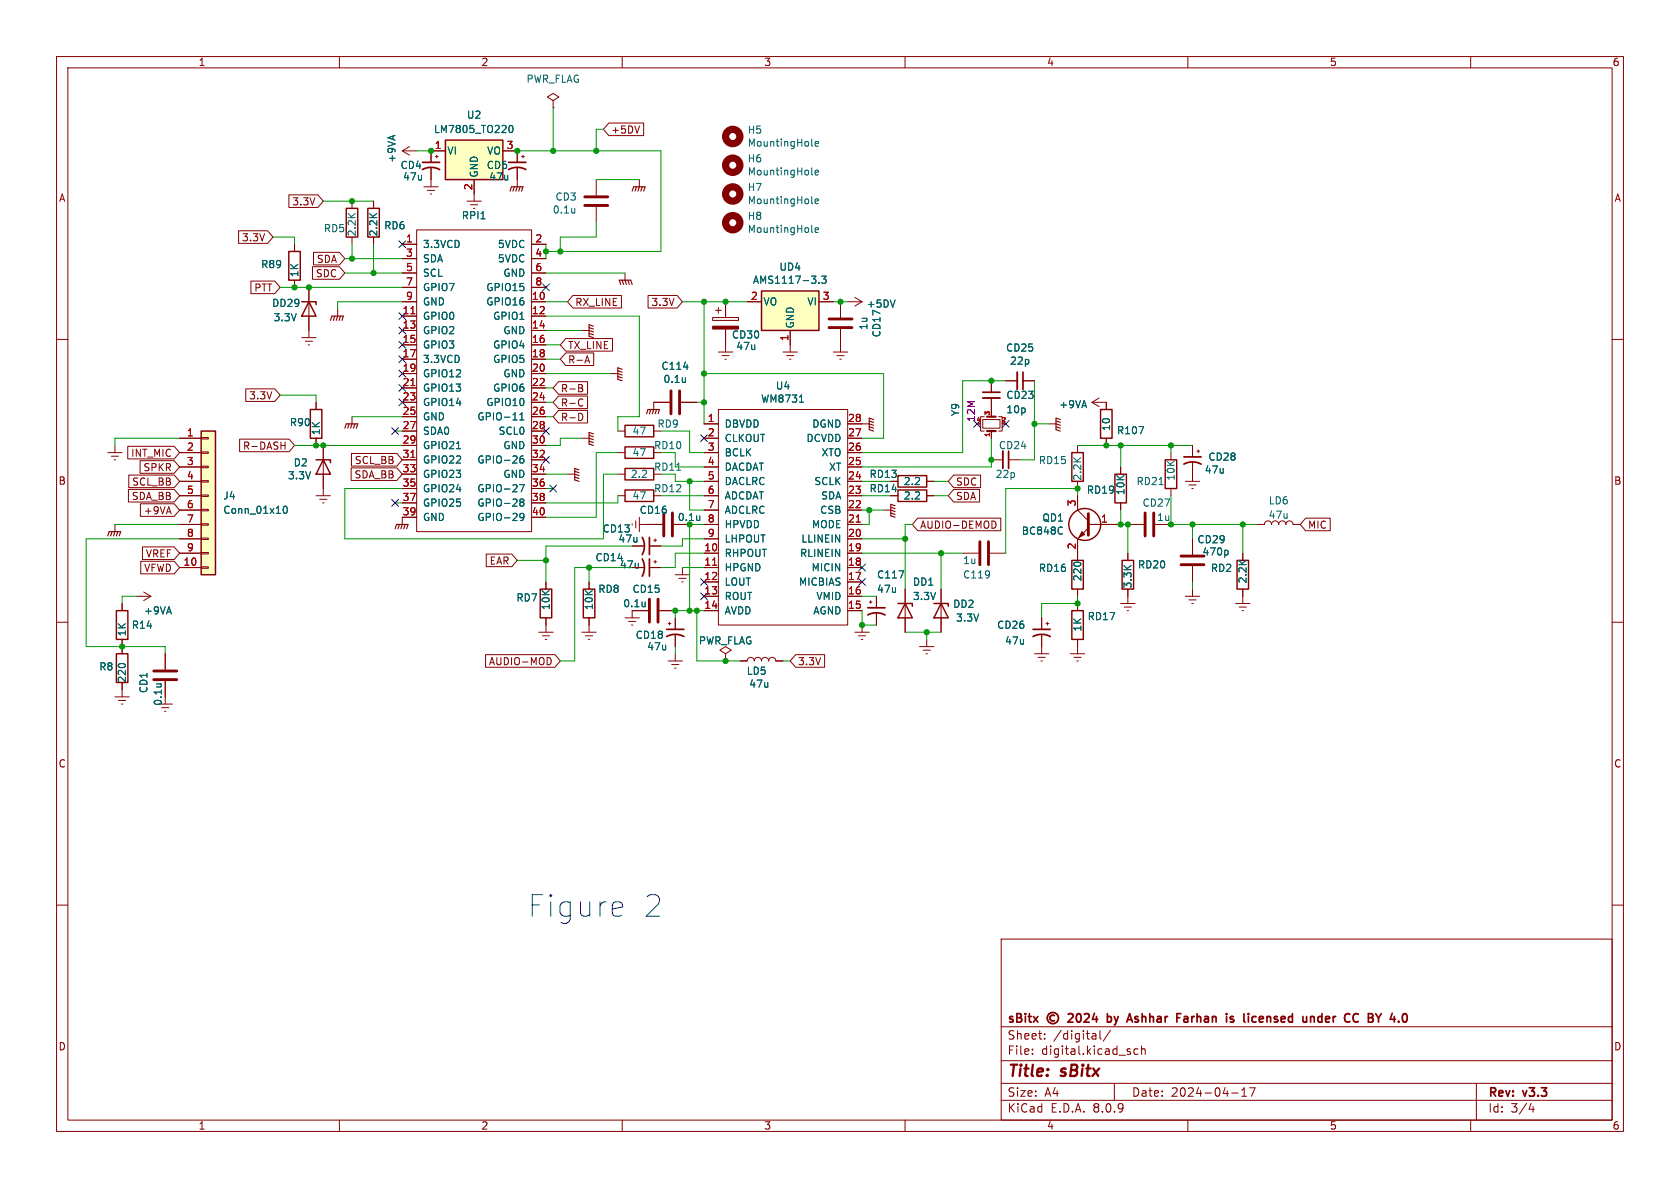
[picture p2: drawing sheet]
<svg xmlns="http://www.w3.org/2000/svg" width="297mm" height="210mm" viewBox="0 0 297 210" stroke-linecap="round" stroke-linejoin="round" font-family="sans-serif">
<g fill="none" stroke="#840000" stroke-width=".18">
<path d="M10 10h277v190h-277zM12 12h273v186h-273zM60 10v2M110 10v2M160 10v2M210 10v2M260 10v2M10 60h2M285 60h2M199.4 97.8v1.3M10 110h2M199.4 104.1v1.3"/>
<path d="M285 110h2M10 160h2M177 166h108v32h-108zM285 160h2M60 198v2M110 198v2M160 198v2M177 194.5h108M177 191.5h108M177 187.5h108M177 181.5h108M182.5 186.3v.1"/>
<path d="M182.5 185.5v.1M184.7 183.6v.1M184.7 182.8v.1M193.5 182.7l.2 .2v.8M193.7 183.6l-.1 .1M193.7 183.1h-.1M194.5 182.2v1.3l.2 .2M196.3 182.1l-1.3 2M197 191.5v3M201.2 185.5l-.5-.1-.2 .3v.4l.1 .2h.6M201.8 185.5l.2-.1 .4 .1 .1 .9M201.8 184.9v1.5"/>
<path d="M210 198v2M217.7 193.2h1.2M219.5 193.8h.9M219.5 192.7l.5-.4v1.5M220.9 192.3h1l-.7 1.5M260 198v2M261 191.5v6.5M270.7 195l-.4 1.1h.9M271 195.6v1"/>
</g>
<g fill="none" stroke="#840000" stroke-width=".3">
<path d="M186.4 179.5a.52 .52 0 0 0-.8 .5 .52 .52 0 0 0 .8 .4M188.8 179.3l.6-.1 .2 .1 .1 .3-.9 1.1h.9M190.4 179.3l.2-.1a.81 .81 0 0 1 .6 .6 .81 .81 0 0 1-.3 .8l-.1 .1a.81 .81 0 0 1-.4-1.4zM191.7 179.3l.6-.1 .2 .1 .1 .3-1 1.1h1M193.5 179.1l-.4 1.1h1M193.8 179.7v1M195.8 179.2v1.5M195.8 179.8l.4-.1 .2 .1M199.7 179.2l.5 1.5M209.3 179.8l.5-.1 .2 .2M223.1 179.7h-.3l-.2 .2 .1 .7 .4 .1M233.7 179.8l-.4-.1-.3 .3v.4l.1 .2h.6"/>
<path d="M233.7 179.2v1.5M241.9 179.9h.5M242.4 179.2h-.5v1.5h.6M246.5 179.7v1M196.4 180.5l-.2 .2-.4-.1M210 180l-.5 .1a.29 .29 0 0 0-.2 .3 .29 .29 0 0 0 .2 .3l.5-.1M218.1 180.3v.3M223.3 180l-.7 .2M245.8 180.2h.9"/>
<circle cx="186.1" cy="180" r="1"/>
</g>
<path d="M198.4 99.1h2v5h-2z" fill="none" stroke="#840000" stroke-width=".25"/>
<path d="M35.6 76.2h2.5v25.4h-2.5z" fill="#ffffc2"/>
<g fill="none" stroke="#840000" stroke-width=".18">
<path d="M97.8 17.8l1-.7-1-.6-1 .6 1 .7v1.3M97.8 19.1h.1M62.2 35.6v1.2M66 35.6v1.2M71.1 26.7l1.3 .7M71.1 26.7h2.6M72.4 25.9l-1.3 .8M74.9 33h2.6M75.6 33.7h1.2M76.1 34.3h.2M76.2 26.7v2M76.2 29.7v3.3"/>
<path d="M77 27.7h.5M77.2 27.4v.5M105.4 31.8v2.7M105.4 36.6v2.8M113 31.8v1.2M52.1 43.2v1.3M52.1 49.5v1.3M53.3 59.7h2.6M54.6 50.8v8.9M59.7 54.6v1.3M62.2 41.9v1.3M66 41.9v1.3"/>
<path d="M20.3 78.7v1.3M31.7 77.5h3.9M35.6 79.9h1.2v.2h-1.2zM35.6 77.3h1.2v.3h-1.2zM54 60.3h1.2M54.5 61h.2M138.4 62.2h2.6M139.1 62.9h1.2M139.6 63.5h.2M139.7 61v1.2M173.7 74.2h3.1v1.5h-3.1zM174 73.7h-.6v2.5h.6"/>
<path d="M175.3 72.4v1.3M175.3 76.2v1.3M176.5 73.7h.7v2.5h-.7M185.4 74.9h1.3M190.5 78.7v1.3M193 71.1h2.6v1.3M193 71.1l1.3 .8M194.3 70.4l-1.3 .7M195.6 77.5v1.2M210.8 78.7v2.1M211.6 79.8h.5M211.8 79.5v.5"/>
<path d="M19 80h2.6M19.7 80.6h1.3M20.2 81.3h.2M20.3 92.7v1.3M31.7 80h3.9M31.7 82.6h3.9M31.7 85.1h3.9M31.7 87.6h3.9M31.7 90.2h3.9M31.7 92.7h3.9M31.7 95.3h3.9M31.7 97.8h3.9"/>
<path d="M35.6 97.7h1.2v.2h-1.2zM35.6 95.1h1.2v.3h-1.2zM35.6 92.6h1.2v.2h-1.2zM35.6 90h1.2v.3h-1.2zM35.6 87.5h1.2v.3h-1.2zM35.6 85h1.2v.2h-1.2zM35.6 82.4h1.2v.3h-1.2zM111.8 96.5h2M111.8 92.6v.2M112.4 92.1v1.2M113 92.7h4.1M113 91.4v2.6"/>
<path d="M114.8 96.5h2M115.6 99.3h.5M115.6 95.5h.5M115.8 95.3v.5M115.8 99.1v.5M119.1 92.7h2.8M156.2 90.2h1.3M157.5 85.1h1.2M157.5 87.6h1.2M163.8 85.1h1.3M163.8 87.6h1.3M175.3 81.3h2"/>
<path d="M178.3 81.3h2M190.5 85.1v1.3M190.5 97.8v1.3M199.4 92.7h2.8M204.2 92.7h2.8M207 80v1.3M207 86.4v1.2M209.5 85.1h2.6M210.2 85.7h1.3M210.7 86.4h.2M210.8 81.8v3.3M210.8 95.3v2.7"/>
<path d="M219.7 97.8v1.3M21.6 106.7v1.3M21.6 113v2.6M24.1 105.4h2.6M25.4 104.6l1.3 .8M26.7 105.4l-1.3 .8M29.2 115.6v2.8M31.7 100.3h3.9M35.6 100.2h1.2v.3h-1.2zM102.9 111.8h2.5M103.5 112.4h1.3M104 113h.3"/>
<path d="M104.1 102.9v1.2M104.1 109.2v2.6M110.5 109.2h2.5M111.1 109.9h1.3M111.6 110.5h.3M111.8 100.3h2M114.6 108h-2.8v1.2M114.8 100.3h2M116.6 108h2.8M118.1 110.2h.5M118.4 110v.5M119.4 101.6h2.5"/>
<path d="M119.4 109.2v2.1M119.4 112.3v2M120 102.2h1.3M120.5 102.9h.3M120.6 100.3v1.3M128.3 115.6l1-.7-1-.6-1 .6 1 .7v1.2M128.3 116.8h.1M130.8 116.8h1.3a.64 .64 0 0 1 .6-.6 .64 .64 0 0 1 .6 .6 .64 .64 0 0 1 .7-.6 .64 .64 0 0 1 .6 .6 .64 .64 0 0 1 .7-.6 .64 .64 0 0 1 .6 .6 .64 .64 0 0 1 .6-.6 .64 .64 0 0 1 .7 .6h1.2M182.9 115.6h2.5M183.5 116.2h1.3M184 116.8h.3M184.1 109.2v2.1"/>
<path d="M184.1 112.3v3.3M184.9 110.2h.5M185.2 110v.5M189.2 115.6h2.6M189.9 116.2h1.2M190.4 116.8h.2M190.5 104.1v1.3M190.5 106.7v1.3M190.5 113v2.6M198.1 106.7h2.6M198.8 107.3h1.2M199.3 108h.2"/>
<path d="M199.4 105.4v1.3M209.5 105.4h2.6M210.2 106h1.3M210.7 106.7h.2M210.8 100.1v2.8M210.8 104.1v1.3M218.4 106.7h2.6M219.1 107.3h1.2M219.6 108h.2M219.7 104.1v2.6M20.3 123.2h2.6M21 123.8h1.2"/>
<path d="M21.5 124.5h.2M21.6 120.7v2.5M27.9 124.5h2.6M28.6 125.1h1.2M29.1 125.7h.2M29.2 120.4v2.8"/>
</g>
<g fill="none" stroke="#840000" stroke-width=".25">
<path d="M61.2 36.8h2v5.1h-2zM65 36.8h2.1v5.1h-2.1zM51.1 44.5h2v5h-2zM53.3 53.3h2.6v.5M54.6 53.3l1.3 2.6h-2.6zM35.6 76.2h2.5v25.4h-2.5zM194.6 72.4h2v5.1h-2zM158.7 86.6h5.1v2h-5.1zM158.7 84.1h5.1v2h-5.1zM189.5 99.1h2v5h-2zM189.5 80h2v5.1h-2zM206 81.3h2v5.1h-2z"/>
<path d="M218.7 99.1h2v5h-2zM20.6 115.6h2v5.1h-2zM20.6 108h2v5h-2zM103.1 104.1h2.1v5.1h-2.1zM189.5 108h2v5h-2z"/>
</g>
<path d="M101.6 36.8v.9M101.6 37.5l-.1 .1M201.3 75.4h.9l-.6 1.3M50.2 89.6l.2-.1a.68 .68 0 0 1 .4 .6 .68 .68 0 0 1-.4 .6l-.2-.1-.1-.3zM123.7 91.2v.8M123.7 91.9l-.1 .1M204.9 85.7h.7M216.9 97.3l.2 .2v.4l-.2 .2M114.1 106.4v.9M114.1 107.1l-.1 .1M27.7 120.9h.8M28.4 120.9l.1 .1" fill="none" stroke="#006464" stroke-width=".18"/>
<g fill="none" stroke="#840000" stroke-width=".2">
<path d="M111.8 33.8l.2-.8h2l-.2 .8M112.5 33l-.2 .8M113 33l-.2 .8M113.5 33l-.2 .8M58.4 56.6l.3-.7h2l-.2 .7M59.2 55.9l-.3 .7M59.7 55.9l-.3 .7M60.2 55.9l-.3 .7M186.7 75.4l.8 .3M186.7 74.9l.8 .3M186.7 74.4l.8 .3M187.5 74.2l-.8-.3v2l.8 .3"/>
<path d="M19 94.7l.3-.7h2l-.2 .7M19.8 94l-.2 .7M20.3 94l-.2 .7M20.8 94l-.2 .7M157.5 90.7l.7 .2M157.5 90.2l.7 .2M157.5 89.7l.7 .2M158.2 89.4l-.7-.2v2l.7 .2"/>
</g>
<path d="M103.4 34.8h4M103.4 36.3h4M117.3 90.7v4M118.9 90.7v4M202.4 90.7v4M204 90.7v4M208.8 99.8h4.1M208.8 98.3h4.1M27.2 118.6h4M114.8 105.9v4.1M116.3 105.9v4.1M27.2 120.1h4" fill="none" stroke="#840000" stroke-width=".51"/>
<g fill="none" stroke="#840000" stroke-width=".3">
<path d="M74.7 30a3.2 3.2 0 0 1 3 0M74.7 28.7h3M178.3 79.8v3M113.5 98.8a3.2 3.2 0 0 1 0 3.1M113.5 95a3.2 3.2 0 0 1 0 3M114.8 95v3M114.8 98.8v3.1M209.3 82a3.2 3.2 0 0 1 3 0M209.3 80.8h3M117.9 112.5a3.2 3.2 0 0 1 3 0M117.9 111.3h3M182.6 112.5a3.2 3.2 0 0 1 3.1 0"/>
<path d="M182.6 111.3h3.1"/>
</g>
<path d="M177.3 79.8v3" fill="none" stroke="#840000" stroke-width=".33"/>
<path d="M174.5 76.2h1.5M174.5 73.7h1.5" fill="none" stroke="#840000" stroke-width=".38"/>
<path d="M78.7 24.8h10.2v7h-10.2z" fill="#ffffc2"/>
<g fill="none" stroke="#840000" stroke-width=".25">
<path d="M78.7 24.8h10.2v7h-10.2zM197.1 83.8h2v5.1h-2zM95.5 104.1h2v5.1h-2zM158.7 106.7h2.6v.5M160 106.7l1.3 2.5h-2.6zM165.1 106.7h2.5v.5M166.4 106.7l1.2 2.5h-2.5z"/>
<circle cx="191.8" cy="92.7" r="2.82"/>
</g>
<g fill="none" stroke="#840000" stroke-width=".18">
<path d="M76.2 26.7h2.5M82.5 35.6h2.6M83.2 36.2h1.3M83.7 36.8h.2M83.8 31.8v3.8M88.9 26.7h2.5v2M91.4 29.7v3.3M92.2 27.7h.5M92.5 27.4v.5M71.1 43.2h2.6M71.1 53.3h2.6M71.1 55.9h2.6"/>
<path d="M71.1 58.4h2.6M71.1 45.7h2.6M71.1 48.3h2.6M71.1 50.8h2.6M73.7 40.6h20.3v53.4h-20.3zM94 43.2h2.5M94 53.3h2.5M94 55.9h2.5M94 58.4h2.5M94 45.7h2.5M94 48.3h2.5M94 50.8h2.5"/>
<path d="M149.9 53.3h2.5M151.1 52.6l1.3 .7M152.4 53.3l-1.3 .8M71.1 61h2.6M71.1 63.5h2.6M71.1 66h2.6M71.1 68.6h2.6M71.1 71.1h2.6M71.1 73.7h2.6M71.1 76.2h2.6M71.1 78.7h2.6M94 61h2.5"/>
<path d="M94 63.5h2.5M94 66h2.5M94 68.6h2.5M94 71.1h2.5M94 73.7h2.5M94 76.2h2.5M94 78.7h2.5M124.5 74.9h2.5M124.5 77.5h2.5M127 72.4h22.9v38.1h-22.9zM149.9 74.9h2.5M149.9 77.5h2.5"/>
<path d="M175.3 67.3v2M175.3 70.4v2M177.8 67.3h2M180.8 67.3h2.1M71.1 81.3h2.6M71.1 83.8h2.6M71.1 86.4h2.6M71.1 88.9h2.6M73.7 91.4h-2.6v1.3M94 81.3h2.5M94 83.8h2.5M94 86.4h2.5"/>
<path d="M94 88.9h2.5M94 91.4h2.5M124.5 92.7h2.5M124.5 97.8h2.5M124.5 95.3h2.5M124.5 90.2h2.5M124.5 87.6h2.5M124.5 85.1h2.5M124.5 82.6h2.5M124.5 80h2.5M149.9 92.7h2.5M149.9 97.8h2.5"/>
<path d="M149.9 95.3h2.5M149.9 90.2h2.5M149.9 87.6h2.5M149.9 85.1h2.5M149.9 82.6h2.5M149.9 80h2.5M170.2 97.8h2.8M175 97.8h2.8M190.5 87.6v2.6l1.9 1.9M192.4 93.3l-1.9 2v2.5M192.4 92.7h5.7M198.1 82.6v1.2"/>
<path d="M198.1 88.9v1.3M222.2 92.7h1.3a.64 .64 0 0 1 .7-.6 .64 .64 0 0 1 .6 .6 .64 .64 0 0 1 .6-.6 .64 .64 0 0 1 .7 .6 .64 .64 0 0 1 .6-.6 .64 .64 0 0 1 .6 .6 .64 .64 0 0 1 .7-.6 .64 .64 0 0 1 .6 .6h1.3M95.2 111.8h2.6M95.9 112.4h1.3M96.4 113h.2M96.5 102.9v1.2M96.5 109.2v2.6M118.1 116.8h2.5M118.7 117.5h1.3M119.3 118.1h.2M119.4 115.6v1.2M124.5 100.3h2.5"/>
<path d="M124.5 102.9h2.5M124.5 105.4h2.5M124.5 108h2.5M149.9 100.3h2.5M149.9 102.9h2.5M149.9 105.4h2.5M149.9 108h2.5M151.1 111.8h2.6M151.8 112.4h1.2M152.3 113h.2M152.4 110.5v1.3M153.7 106.4h.5"/>
<path d="M153.9 106.2v.5M154.9 105.4v2M154.9 108.5v2M160 104.1v7.7M162.6 114.3h2.5M163.2 114.9h1.3M163.7 115.6h.3M163.8 113v1.3M166.4 104.1v7.7"/>
</g>
<g fill="none" stroke="#006464" stroke-width=".18">
<path d="M85 38.7h.8M90.1 22.2h.2a.68 .68 0 0 1 .4 .6 .68 .68 0 0 1-.4 .6 .84 .84 0 0 1-.2-1.2zM143.5 30.8l.2 .1M144.1 30.5l.6-.1-.1-.3h-.3l-.2 .2 .1 .6h.4M158.2 53l-.4 1.3M80.7 79.3h.7M91.9 74.2h.7M91.9 73.3l.4-.3v1.2M141.3 71.1h.8M91.8 85.7h.9l-.6 1.2M92.1 88.8l-.2-.3 .2-.3h.3l.2 .3-.2 .3M92.1 88.8l-.2 .2 .1 .4 .1 .1 .4-.1 .1-.2v-.2l-.2-.2"/>
<path d="M92.1 88.8h.3M92.5 80.6l-.4 .1a.86 .86 0 0 0 0 1.2l.5-.2v-.4l-.2-.2h-.4l-.1 .2M92.6 91.3l-.2 .2h-.4l-.1-.2 .1-.5 .4-.1 .2 .2a.84 .84 0 0 1-.3 1.1h-.3M187.6 93.2l.2 .1M187.8 94.3l-.2 .1M158.9 100.9h.9l-.6 1.3"/>
</g>
<path d="M89.9 30a3.2 3.2 0 0 1 3.1 0M89.9 28.7h3.1M173.7 69.3h3.1M180.8 65.8v3M153.4 108.7a3.2 3.2 0 0 1 3.1 0M153.4 107.4h3.1" fill="none" stroke="#840000" stroke-width=".3"/>
<path d="M90.2 33.8l.2-.8h2.1l-.3 .8M90.9 33l-.2 .8M91.4 33l-.2 .8M91.9 33l-.2 .8M69.8 93.5l.3-.8h2l-.2 .8M70.6 92.7l-.2 .8M71.1 92.7l-.2 .8M71.6 92.7l-.2 .8" fill="none" stroke="#840000" stroke-width=".2"/>
<path d="M173.2 95.8v4M174.8 95.8v4M192.4 90.8v3.8" fill="none" stroke="#840000" stroke-width=".51"/>
<path d="M191.3 94l.5 .5-1 .5z" fill="#840000" stroke="#840000" stroke-width=".18"/>
<path d="M173.7 70.4h3.1M179.8 65.8v3" fill="none" stroke="#840000" stroke-width=".33"/>
<circle cx="129.5" cy="29.2" r="1.27" fill="none" stroke="#840000" stroke-width="1.3"/>
<path d="M72.6 55.5h.8M72.6 68.2h.8M72.6 80.9h.8M126 99.9h.7M151.4 92.3h.7" fill="none" stroke="#a90000" stroke-width=".18"/>
<path d="M134.6 51.4h10.2v7h-10.2z" fill="#ffffc2"/>
<path d="M134.6 51.4h10.2v7h-10.2zM54.9 72.4h2v5.1h-2zM110.5 75.2h5.1v2h-5.1zM110.5 79h5.1v2h-5.1zM55.9 81.3h2.5v.5M57.1 81.3l1.3 2.5h-2.5zM110.5 82.8h5.1v2h-5.1zM110.5 86.6h5.1v2h-5.1z" fill="none" stroke="#840000" stroke-width=".25"/>
<g fill="none" stroke="#840000" stroke-width=".18">
<path d="M51.1 34.4h5.1l.9 1.2-.9 1.1h-5.1zM66 35.6v1.2M76.2 29.7v2.1M78.7 26.7h-2.5v2M83.8 31.8v2.5M88.9 26.7h2.5v2M91.4 29.7v2.1M107.6 21.7h6.2v2.3h-6.2l-.9-1.1zM113.1 22.3l-.5 1.2M42.2 40.8h5.1l1 1.1-1 1.1h-5.1zM44.4 49.7h4.2l.9 1.1-.9 1.1h-4.2zM52.1 43.2v1.3"/>
<path d="M52.1 49.5v1.3M54.6 50.8v2.5M54.6 55.9v2.5M55.2 47.1h4.8l1 1.2-1 1.1h-4.8zM55.4 44.6h4.6l1 1.1-1 1.1h-4.6zM66 41.9v1.3M71.1 53.3h2.6M71.1 58.4h2.6M71.1 43.2h2.6M71.1 55.9h2.6M71.1 45.7h2.6M71.1 48.3h2.6"/>
<path d="M71.1 50.8h2.6M94 53.3h2.5M94 58.4h2.5M94 43.2h2.5M94 55.9h2.5M94 45.7h2.5M94 48.3h2.5M94 50.8h2.5M100 59.8h8.3v2.3h-8.3l-.9-1.1zM101.3 52.2h8.6v2.3h-8.6l-1-1.2zM102.9 58.4h1.2M110.5 48.3v1.2"/>
<path d="M114.6 52.2h5.1l.9 1.1-.9 1.2h-5.1zM126 56.1h4.6v.5h-4.6zM126.5 54.9h1M127 54.4v1M128.3 53.3v2.8M128.3 58.2v4M132.1 53.3h2.5M139.7 58.4v2.6M144.8 53.3h2.5M148.6 53.3v2.8M148.6 58.2v4M22.6 78.9h8.2l.9 1.1-.9 1.1h-8.2z"/>
<path d="M31.7 77.5h3.9M42.4 77.6h8.7l1 1.1-1 1.2h-8.7zM43.4 68.7h5.2l.9 1.2-.9 1.1h-5.2zM49.7 78.7h.7M50.4 78.1v1.3M55.9 71.1v1.3M55.9 77.5v1.2M57.1 78.7v8.9M62.2 73.7v1.2M71.1 66h2.6M71.1 71.1h2.6M71.1 76.2h2.6"/>
<path d="M71.1 63.5h2.6M71.1 68.6h2.6M71.1 78.7h2.6M71.1 61h2.6M71.1 73.7h2.6M94 66h2.5M94 71.1h2.5M94 76.2h2.5M94 63.5h2.5M94 68.6h2.5M94 78.7h2.5M94 61h2.5"/>
<path d="M94 73.7h2.5M98.7 67.5h5.2v2.2h-5.2l-.9-1.1zM98.7 72.5h5.2v2.3h-5.2l-.9-1.1zM98.7 70h5.2v2.2h-5.2l-.9-1.1zM100 62.4h5v2.2h-5l-.9-1.1zM102.3 68l.6 .1 .1 .2-.3 .3M102.3 68.6h.4M102.6 73.1a.68 .68 0 0 1 .4 .6 .68 .68 0 0 1-.4 .6M102.7 70.5l.3 .1M102.7 68.6l.3 .2v.3l-.7 .2M102.9 77.5h1.2M103 71.7l-.3 .1"/>
<path d="M103.5 63.8h.6M103.8 62.9l.4 1.3M107.9 66h1.3M109.2 76.2h1.3M115.6 76.2h1.2M118.4 71.1h-2.8v1.3M120.4 71.1h2.8M124.5 77.5h2.5M124.5 74.9h2.5M127 62.2h2.5M127.6 62.9h1.3M128.1 63.5h.3"/>
<path d="M147.3 62.2h2.6M148 62.9h1.2M148.5 63.5h.2M149.9 77.5h2.5M149.9 74.9h3.8M175.3 67.3v2M175.3 70.4v3.3M175.3 76.2v1.3M177.8 67.3h2M180.8 67.3h2.1M195.6 71.1v1.3M195.6 77.5v1.2"/>
<path d="M210.8 78.7v2.1M22.7 86.5h8.1l.9 1.1-.9 1.1h-8.1zM22.8 84h8l.9 1.1-.9 1.1h-8zM24.8 81.4h6l.9 1.2-.9 1.1h-6zM24.8 89.1h6l.9 1.1-.9 1.1h-6zM24.9 99.2h5.9l.9 1.1-.9 1.1h-5.9zM25.2 96.7h5.6l.9 1.1-.9 1.1h-5.6zM31.7 80h3.9M31.7 87.6h3.9M31.7 82.6h3.9M31.7 85.1h3.9M31.7 90.2h3.9"/>
<path d="M31.7 92.7h3.9M31.7 95.3h3.9M31.7 97.8h3.9M55.9 87.6h2.5M56.5 88.3h1.3M57 88.9h.3M62.1 82.7h8.1l.9 1.1-.9 1.1h-8.1zM62.1 80.2h8.1l.9 1.1-.9 1.1h-8.1zM71.1 83.8h2.6M71.1 88.9h2.6M71.1 81.3h2.6M71.1 86.4h2.6"/>
<path d="M71.1 91.4h2.6M86 97.9h4.5l.9 1.2-.9 1.1h-4.5zM94 83.8h2.5M94 88.9h2.5M94 81.3h2.5M94 86.4h2.5M94 91.4h2.5M100.3 83.8h1.3M109.2 83.8h1.3M109.2 80h1.3M109.2 87.6h1.3M111.8 96.5h2"/>
<path d="M114.3 92.7h2.8M114.8 96.5h2M119.1 92.7h2.8M124.5 80h2.5M124.5 87.6h2.5M124.5 82.6h2.5M124.5 85.1h2.5M124.5 90.2h2.5M124.5 92.7h2.5M124.5 95.3h2.5M124.5 97.8h2.5M149.9 80h2.5"/>
<path d="M149.9 87.6h2.5M149.9 82.6h2.5M149.9 85.1h2.5M149.9 90.2h2.5M149.9 92.7h2.5M149.9 95.3h2.5M149.9 97.8h2.5M157.5 87.6h1.2M157.5 85.1h1.2M162.2 91.6h14.7v2.2h-14.7l-.9-1.1zM163.8 87.6h1.3M163.8 85.1h1.3"/>
<path d="M168.6 86.5h4.6v2.2h-4.6l-1-1.1zM168.6 84h4.8v2.2h-4.8l-1-1.1zM175.8 92.2l.3 .5-.3 .6M190.5 87.6v2.6M190.5 95.3v3.8M192.4 92.7h5.7M198.1 82.6v1.2M198.1 88.9v1.3M199.4 97.8v1.3M210.8 81.8v2M210.8 95.3v2.7M219.7 97.8v1.3"/>
<path d="M230.8 91.6h4.4v2.2h-4.4l-.9-1.1zM21.6 106.7v1.3M21.6 113v2.6M29.2 115.6v2.8M31.7 100.3h3.9M85.8 115.7h12.3l1 1.1-1 1.2h-12.3zM96.5 102.9v1.2M96.5 109.2v1.3M97 116.2a.68 .68 0 0 1 .5 .7 .68 .68 0 0 1-.5 .6M104.1 102.9v1.2M104.1 109.2v1.3M111.8 100.3h2"/>
<path d="M111.8 108h2.8M114.8 100.3h2M116.6 108h2.8M119.4 109.2v2.1M119.4 112.3v2M124.5 100.3h2.5M124.5 108h2.5M124.5 102.9h2.5M124.5 105.4h2.5M128.3 116.8h.1M130.8 116.8h1.3M137.2 116.8h1.2"/>
<path d="M140.7 115.7h5.1v2.3h-5.1l-1-1.2zM149.9 100.3h2.5M149.9 108h2.5M149.9 102.9h2.5M149.9 105.4h2.5M154.9 105.4v2M154.9 108.5v2M160 104.1v2.6M160 109.2v2.6M166.4 104.1v2.6M166.4 109.2v2.6M184.1 109.2v2.1"/>
<path d="M184.1 112.3v2M190.5 104.1v1.3M190.5 106.7v1.3M190.5 113v1.3M199.4 104.1v1.3M210.8 100.1v2.8M219.7 104.1v1.3M21.6 120.7v1.2M29.2 120.4v2.8"/>
</g>
<g fill="none" stroke="#006464" stroke-width=".18">
<path d="M85 38.7h.8M90.1 22.2h.2a.68 .68 0 0 1 .4 .6 .68 .68 0 0 1-.4 .6 .84 .84 0 0 1-.2-1.2zM143.5 25.7l.2 .2M143.5 35.8l.2 .2M144.1 25.4l.6-.1-.1-.2-.3-.1-.2 .2 .1 .6h.4M144.1 35.6l.6-.1-.1-.3h-.3l-.2 .1 .1 .7h.4M143.5 40.9l.2 .2M144.1 40.7l.6-.2-.1-.2-.3-.1-.2 .2 .1 .6h.4M144.8 50v.1M145.3 48.8h.7l-.4 .5 .4 .1v.6l-.2 .1-.5-.1M158.2 53l-.4 1.3M80.7 79.3h.7"/>
<path d="M91.9 74.2h.7M91.9 73.3l.4-.3v1.2M120.9 64.9h.7M121.2 66.8v.8M121.2 67.5h-.1M141.3 71.1h.8M201.3 75.4h.9l-.6 1.3M50.2 89.6l.2-.1a.68 .68 0 0 1 .4 .6 .68 .68 0 0 1-.4 .6l-.2-.1-.1-.3zM91.8 85.7h.9l-.6 1.2M92.1 88.8l-.2-.3 .2-.3h.3l.2 .3-.2 .3M92.1 88.8l-.2 .2 .1 .4 .1 .1 .4-.1 .1-.2v-.2l-.2-.2M92.1 88.8h.3"/>
<path d="M92.5 80.6l-.4 .1a.86 .86 0 0 0 0 1.2l.5-.2v-.4l-.2-.2h-.4l-.1 .2M92.6 91.3l-.2 .2h-.4l-.1-.2 .1-.5 .4-.1 .2 .2a.84 .84 0 0 1-.3 1.1h-.3M119.6 83.1h.7M123.7 91.2v.8M123.7 91.9l-.1 .1M187.6 93.2l.2 .1M187.8 94.3l-.2 .1M216.9 97.3l.2 .2v.4l-.2 .2M114.1 106.4v.9M114.1 107.1l-.1 .1M158.9 100.9h.9l-.6 1.3M27.7 120.9h.8"/>
<path d="M28.4 120.9l.1 .1"/>
</g>
<g fill="none" stroke="#840000" stroke-width=".2">
<path d="M104.1 58.9l.8 .3M104.1 58.4l.8 .3M104.1 57.9l.8 .3M104.9 57.7l-.8-.3v2l.8 .3M109.7 50.3l-.2-.8h2l.3 .8M110 49.5l.2 .8M110.5 49.5l.2 .8M111 49.5l.3 .8M61 75.7l.2-.8h2l-.2 .8M61.7 74.9l-.2 .8M62.2 74.9l-.2 .8M62.7 74.9l-.2 .8"/>
<path d="M104.1 78l.8 .2M104.1 77.5l.8 .2M104.1 77l.8 .2M104.9 76.7l-.8-.2v2l.8 .2M109.2 66.5l.8 .3M109.2 66l.8 .3M109.2 65.5l.8 .3M110 65.3l-.8-.3v2.1l.8 .2M114.3 73.2l.3-.8h2l-.3 .8M115.1 72.4l-.3 .8M115.6 72.4l-.3 .8M116.1 72.4l-.3 .8"/>
<path d="M153.7 75.4l.7 .3M153.7 74.9l.7 .3M153.7 74.4l.7 .3M154.4 74.2l-.7-.3v2l.7 .3M101.6 84.3l.8 .3M101.6 83.8l.8 .3M101.6 83.3l.8 .3M102.4 83.1l-.8-.3v2l.8 .3"/>
</g>
<path d="M146.6 56.4h4M146.6 57.9h4M118.6 69.1v4.1M120.1 69.1v4.1" fill="none" stroke="#840000" stroke-width=".51"/>
<g fill="none" stroke="#840000" stroke-width="1.3">
<circle cx="129.5" cy="34.3" r="1.27"/>
<circle cx="129.5" cy="24.1" r="1.27"/>
<circle cx="129.5" cy="39.4" r="1.27"/>
</g>
<path d="M126 57.7h4.6v.5h-4.6z" fill="#840000" stroke="#840000" stroke-width=".18"/>
<path d="M109.5 159.4l.4 .2 .2 .7-1.9 .4M109.9 161.8l-.4 .2" fill="none" stroke="#0000c2" stroke-width=".18"/>
<g fill="none" stroke="#009600" stroke-width=".18">
<path d="M97.8 19.1v7.6M57.1 35.6h8.9M73.7 26.7h2.5M91.4 26.7h25.4v17.8h-20.3M105.4 39.4v2.5h-6.3v2.6M105.4 31.8h7.6M106.7 22.9h-1.3v3.8M48.3 41.9h3.8v1.3M49.5 50.8h21.6M61 45.7h10.1M61 48.3h10.1M62.2 43.2v2.5"/>
<path d="M66 43.2v5.1M71.1 53.3h-11.4v1.3M96.5 55.9h16.5v17.8h-3.8v2.5M96.5 48.3h14M96.5 53.3h3.8M96.5 43.2v2.5M96.5 58.4h6.4M120.6 53.3h11.5M124.5 53.3v21.6M147.3 53.3h2.6M31.7 77.5h-11.4v1.2M49.5 69.9h6.4v1.2"/>
<path d="M52.1 78.7h19M62.2 73.7h8.9M69.8 76.2h1.3M96.5 73.7h1.3M96.5 66h11.4M96.5 61h2.6M96.5 63.5h2.6M96.5 71.1h1.3M96.5 68.6h1.3M102.9 77.5h-3.8v1.2h-2.6M116.8 76.2h5.1v3.8h2.6M123.2 71.1h1.3"/>
<path d="M124.5 66h31.7v11.5h-3.8M175.3 77.5v5.1h-22.9M177.8 67.3h-7.6v12.7h-17.8M182.9 67.3v14h-2.6M182.9 74.9h2.5M190.5 78.7h20.3M198.1 78.7v3.9M207 78.7v1.3M20.3 92.7h11.4M31.7 95.3h-16.5v19h14v1.3M69.8 88.9h1.3M91.4 99.1h5.1"/>
<path d="M96.5 83.8h3.8M96.5 86.4h1.3M109.2 83.8h-2.5v11.5h-45.7v-8.9h10.1M109.2 80h-3.8v11.4h-8.9M109.2 87.6v1.3h-12.7M111.8 96.5h-15.3v6.4M116.8 87.6h7.7M119.4 83.8v1.3h5.1M119.4 80v2.6h5.1M121.9 85.1v5.1h2.6M124.5 97.8h-5.1v2.5h-2.6M124.5 92.7h-2.6v15.3"/>
<path d="M124.5 95.3h-3.9v1.2h-3.8M152.4 87.6h5.1M152.4 85.1h5.1M152.4 90.2h3.8M152.4 95.3h7.6M152.4 97.8h17.8M153.7 90.2v2.5h-1.3M161.3 92.7h-1.3v11.4M165.1 87.6h2.5M165.1 85.1h2.5M166.4 97.8v6.3M190.5 87.6v-1.2h-12.7v11.4"/>
<path d="M198.1 90.2v2.5h1.3v5.1M207 87.6v5.1h15.2M210.8 92.7v2.6M219.7 92.7v5.1M24.1 105.4h-2.5v1.3M104.1 100.3v2.6M111.8 100.3h-10.2v16.5h-2.5M119.4 114.3v1.3M120.6 100.3h3.9M123.2 108v8.8h7.6M124.5 108h-5.1v1.2M138.4 116.8h1.3"/>
<path d="M152.4 108v2.5h2.5M152.4 105.4h2.5M160 111.8h6.4M163.8 111.8v1.2M190.5 105.4v1.3h-6.4v2.5M210.8 102.9v1.2"/>
</g>
<g fill="none" stroke="#000084" stroke-width=".18">
<path d="M70.5 42.6l1.2 1.2M70.5 57.8l1.2 1.2M70.5 55.3l1.2 1.2M71.7 42.6l-1.2 1.2M71.7 57.8l-1.2 1.2M71.7 55.3l-1.2 1.2M95.9 50.2l1.2 1.2M97.1 50.2l-1.2 1.2M69.2 75.6l1.3 1.2M70.5 75.6l-1.3 1.2M70.5 62.9l1.2 1.2M70.5 60.4l1.2 1.2"/>
<path d="M70.5 65.4l1.2 1.2M70.5 70.5l1.2 1.2M70.5 68l1.2 1.2M71.7 62.9l-1.2 1.2M71.7 60.4l-1.2 1.2M71.7 65.4l-1.2 1.2M71.7 70.5l-1.2 1.2M71.7 68l-1.2 1.2M95.9 75.6l1.2 1.2M97.1 75.6l-1.2 1.2M123.9 76.9l1.2 1.2M125.1 76.9l-1.2 1.2"/>
<path d="M172.1 74.3l1.2 1.2M173.3 74.3l-1.2 1.2M177.2 74.3l1.2 1.2M178.4 74.3l-1.2 1.2M69.2 88.3l1.3 1.2M70.5 88.3l-1.3 1.2M95.9 80.7l1.2 1.2M97.1 80.7l-1.2 1.2M97.2 85.8l1.2 1.2M98.4 85.8l-1.2 1.2M151.8 99.7l1.2 1.2M153 99.7l-1.2 1.2"/>
<path d="M123.9 104.8l1.2 1.2M123.9 102.3l1.2 1.2M125.1 104.8l-1.2 1.2M125.1 102.3l-1.2 1.2M151.8 102.3l1.2 1.2M153 102.3l-1.2 1.2"/>
</g>
<path d="M72.6 55.5h.8M72.6 68.2h.8M72.6 80.9h.8M126 99.9h.7M151.4 92.3h.7" fill="none" stroke="#a90000" stroke-width=".18"/>
<g fill="#009600" stroke="#009600" stroke-width=".18">
<circle cx="124.5" cy="66" r=".46"/>
<circle cx="124.5" cy="71.1" r=".46"/>
<circle cx="124.5" cy="53.3" r=".46"/>
<circle cx="128.3" cy="53.3" r=".46"/>
<circle cx="148.6" cy="53.3" r=".46"/>
<circle cx="52.1" cy="50.8" r=".46"/>
<circle cx="55.9" cy="78.7" r=".46"/>
<circle cx="57.1" cy="78.7" r=".46"/>
<circle cx="62.2" cy="45.7" r=".46"/>
<circle cx="62.2" cy="35.6" r=".46"/>
<circle cx="66" cy="48.3" r=".46"/>
<circle cx="76.2" cy="26.7" r=".46"/>
<circle cx="54.6" cy="50.8" r=".46"/>
<circle cx="21.6" cy="114.3" r=".46"/>
<circle cx="96.5" cy="44.5" r=".46"/>
<circle cx="99.1" cy="44.5" r=".46"/>
<circle cx="105.4" cy="26.7" r=".46"/>
<circle cx="97.8" cy="26.7" r=".46"/>
<circle cx="91.4" cy="26.7" r=".46"/>
<circle cx="160" cy="95.3" r=".46"/>
<circle cx="152.4" cy="110.5" r=".46"/>
<circle cx="163.8" cy="111.8" r=".46"/>
<circle cx="166.4" cy="97.8" r=".46"/>
<circle cx="96.5" cy="99.1" r=".46"/>
<circle cx="104.1" cy="100.3" r=".46"/>
<circle cx="119.4" cy="108" r=".46"/>
<circle cx="182.9" cy="74.9" r=".46"/>
<circle cx="198.1" cy="78.7" r=".46"/>
<circle cx="195.6" cy="78.7" r=".46"/>
<circle cx="175.3" cy="81.3" r=".46"/>
<circle cx="175.3" cy="67.3" r=".46"/>
<circle cx="198.1" cy="92.7" r=".46"/>
<circle cx="190.5" cy="86.4" r=".46"/>
<circle cx="190.5" cy="106.7" r=".46"/>
<circle cx="207" cy="78.7" r=".46"/>
<circle cx="219.7" cy="92.7" r=".46"/>
<circle cx="210.8" cy="92.7" r=".46"/>
<circle cx="199.4" cy="92.7" r=".46"/>
<circle cx="207" cy="92.7" r=".46"/>
<circle cx="123.2" cy="108" r=".46"/>
<circle cx="153.7" cy="90.2" r=".46"/>
<circle cx="128.3" cy="116.8" r=".46"/>
<circle cx="121.9" cy="85.1" r=".46"/>
<circle cx="121.9" cy="92.7" r=".46"/>
<circle cx="121.9" cy="108" r=".46"/>
</g>
<g font-size="5.3" fill="#0000c2">
<text x="93.1" y="162.4">Figure</text>
<text x="113.3" y="162.4">2</text>
</g>
<g font-size="2.8" fill="#840000">
<text x="178" y="190.9">Title:</text>
<text x="187.7" y="190.9">sBitx</text>
</g>
<g font-size="2.1" fill="#840000">
<text x="178" y="184">Sheet:</text>
<text x="178" y="181.2">sBitx</text>
<text x="186.2" y="184">/digital/</text>
<text x="197" y="181.2">by</text>
<text x="201.3" y="181.2">Ashhar</text>
<text x="210.5" y="181.2">Farhan</text>
<text x="219.9" y="181.2">is</text>
<text x="223.6" y="181.2">licensed</text>
<text x="234.6" y="181.2">under</text>
<text x="242.6" y="181.2">CC</text>
<text x="247.4" y="181.2">BY</text>
<text x="178" y="186.7">File:</text>
<text x="184.1" y="186.7">digital.kicad_sch</text>
<text x="178" y="196.9">KiCad</text>
<text x="178" y="194.1">Size:</text>
<text x="184.7" y="194.1">A4</text>
<text x="185.7" y="196.9">E.D.A.</text>
<text x="193.3" y="196.9">8.0.9</text>
<text x="200" y="194.1">Date:</text>
<text x="207" y="194.1">2024-04-17</text>
<text x="263" y="194.3">Rev:</text>
<text x="263" y="196.9">Id:</text>
<text x="267.1" y="196.9">3/4</text>
<text x="269.4" y="194.3">v3.3</text>
</g>
<g font-size="1.8" fill="#840000">
<text x="35" y="11.9">1</text>
<text x="85" y="11.9">2</text>
<text x="135" y="11.9">3</text>
<text x="185" y="11.9">4</text>
<text x="235" y="11.9">5</text>
<text x="285" y="11.9">6</text>
<text x="107.9" y="23.8">+5DV</text>
<text x="10.3" y="35.9">A</text>
<text x="285.3" y="35.9">A</text>
<text x="51.6" y="36.5">3.3V</text>
<text x="42.7" y="42.9">3.3V</text>
<text x="55.9" y="46.7">SDA</text>
<text x="44.9" y="51.8">PTT</text>
<text x="55.7" y="49.2">SDC</text>
<text x="101.6" y="54.3">RX_LINE</text>
<text x="115.1" y="54.3">3.3V</text>
<text x="100.3" y="61.9">TX_LINE</text>
<text x="100.3" y="64.5">R-A</text>
<text x="43.9" y="70.8">3.3V</text>
<text x="99.1" y="69.5">R-B</text>
<text x="99.1" y="74.6">R-D</text>
<text x="99.1" y="72.1">R-C</text>
<text x="23.1" y="81">INT_MIC</text>
<text x="25.3" y="83.5">SPKR</text>
<text x="42.9" y="79.7">R-DASH</text>
<text x="62.6" y="82.2">SCL_BB</text>
<text x="10.3" y="85.9">B</text>
<text x="23.2" y="88.6">SDA_BB</text>
<text x="23.3" y="86">SCL_BB</text>
<text x="62.6" y="84.8">SDA_BB</text>
<text x="168.9" y="88.6">SDA</text>
<text x="168.9" y="86">SDC</text>
<text x="285.3" y="85.9">B</text>
<text x="25.3" y="91.1">+9VA</text>
<text x="162.6" y="93.7">AUDIO-DEMOD</text>
<text x="231.1" y="93.7">MIC</text>
<text x="25.4" y="101.3">VFWD</text>
<text x="25.7" y="98.7">VREF</text>
<text x="86.5" y="100">EAR</text>
<text x="86.3" y="117.8">AUDIO-MOD</text>
<text x="141" y="117.8">3.3V</text>
<text x="10.3" y="135.9">C</text>
<text x="285.3" y="135.9">C</text>
<text x="10.3" y="185.9">D</text>
<text x="285.3" y="185.9">D</text>
<text x="35" y="199.9">1</text>
<text x="85" y="199.9">2</text>
<text x="135" y="199.9">3</text>
<text x="185" y="199.9">4</text>
<text x="235" y="199.9">5</text>
<text x="285" y="199.9">6</text>
</g>
<g font-size="1.8" fill="#006464">
<text x="93" y="14.8">PWR_FLAG</text>
<text x="76.6" y="23.7">LM7805_TO220</text>
<text x="82.4" y="21.2">U2</text>
<text x="132.1" y="23.8">H5</text>
<text x="70.1" y="28.9" transform="rotate(-90 70.1 28.9)">+9VA</text>
<text x="79" y="27.5">VI</text>
<text x="86" y="27.5">VO</text>
<text x="132.1" y="28.9">H6</text>
<text x="132.1" y="26.1">MountingHole</text>
<text x="70.7" y="30.1">CD4</text>
<text x="71.1" y="32.1">47u</text>
<text x="84.7" y="31.5" transform="rotate(-90 84.7 31.5)">GND</text>
<text x="86" y="30.1">CD6</text>
<text x="86.4" y="32.1">47u</text>
<text x="98.1" y="35.7">CD3</text>
<text x="132.1" y="31.2">MountingHole</text>
<text x="132.1" y="34">H7</text>
<text x="57.2" y="41.2">RD5</text>
<text x="63.1" y="41.9" transform="rotate(-90 63.1 41.9)">2.2K</text>
<text x="66.9" y="41.9" transform="rotate(-90 66.9 41.9)">2.2K</text>
<text x="67.8" y="40.7">RD6</text>
<text x="81.5" y="39">RPI1</text>
<text x="97.6" y="37.9">0.1u</text>
<text x="132.1" y="39.1">H8</text>
<text x="132.1" y="41.4">MountingHole</text>
<text x="132.1" y="36.3">MountingHole</text>
<text x="46.1" y="47.6">R89</text>
<text x="74.7" y="44">3.3VCD</text>
<text x="74.7" y="46.6">SDA</text>
<text x="87.9" y="44">5VDC</text>
<text x="87.9" y="46.6">5VDC</text>
<text x="52.9" y="49.1" transform="rotate(-90 52.9 49.1)">1K</text>
<text x="74.7" y="49.1">SCL</text>
<text x="74.7" y="51.7">GPIO7</text>
<text x="85.9" y="51.7">GPIO15</text>
<text x="88.9" y="49.1">GND</text>
<text x="133" y="50.4">AMS1117-3.3</text>
<text x="137.7" y="48.1">UD4</text>
<text x="48" y="54.5">DD29</text>
<text x="48.3" y="57">3.3V</text>
<text x="74.7" y="56.7">GPIO0</text>
<text x="74.7" y="59.3">GPIO2</text>
<text x="74.7" y="54.2">GND</text>
<text x="85.9" y="54.2">GPIO16</text>
<text x="87.1" y="56.7">GPIO1</text>
<text x="88.9" y="59.3">GND</text>
<text x="134.9" y="54.2">VO</text>
<text x="140.6" y="58.2" transform="rotate(-90 140.6 58.2)">GND</text>
<text x="142.6" y="54.2">VI</text>
<text x="153.1" y="54.6">+5DV</text>
<text x="153.5" y="58.4" transform="rotate(-90 153.5 58.4)">1u</text>
<text x="155.9" y="59.7" transform="rotate(-90 155.9 59.7)">CD17</text>
<text x="74.7" y="61.8">GPIO3</text>
<text x="74.7" y="64.4">3.3VCD</text>
<text x="87.1" y="61.8">GPIO4</text>
<text x="87.1" y="64.4">GPIO5</text>
<text x="116.8" y="65.6">C114</text>
<text x="129.3" y="60">CD30</text>
<text x="130.1" y="62.1">47u</text>
<text x="177.8" y="62.4">CD25</text>
<text x="178.5" y="64.7">22p</text>
<text x="74.7" y="66.9">GPIO12</text>
<text x="74.7" y="69.4">GPIO13</text>
<text x="74.7" y="72">GPIO14</text>
<text x="85.9" y="72">GPIO10</text>
<text x="87.1" y="69.4">GPIO6</text>
<text x="88.9" y="66.9">GND</text>
<text x="117.2" y="67.9">0.1u</text>
<text x="134.5" y="71.4">WM8731</text>
<text x="137.1" y="69.1">U4</text>
<text x="177.8" y="70.7">CD23</text>
<text x="51.1" y="75.5">R90</text>
<text x="56.7" y="77" transform="rotate(-90 56.7 77)">1K</text>
<text x="74.7" y="74.5">GND</text>
<text x="74.7" y="77.1">SDA0</text>
<text x="84.3" y="74.5">GPIO-11</text>
<text x="88" y="77.1">SCL0</text>
<text x="111.7" y="77.1">47</text>
<text x="116.1" y="75.8">RD9</text>
<text x="128" y="75.8">DBVDD</text>
<text x="143.5" y="75.8">DGND</text>
<text x="169.8" y="73.7" transform="rotate(-90 169.8 73.7)">Y9</text>
<text x="177.8" y="73.3">10p</text>
<text x="187.2" y="72.4">+9VA</text>
<text x="196.4" y="76.3" transform="rotate(-90 196.4 76.3)">10</text>
<text x="197.4" y="77">R107</text>
<text x="51.8" y="82.7">D2</text>
<text x="74.7" y="79.6">GPIO21</text>
<text x="74.7" y="82.1">GPIO22</text>
<text x="84.3" y="82.1">GPIO-26</text>
<text x="88.9" y="79.6">GND</text>
<text x="111.7" y="80.9">47</text>
<text x="128" y="78.3">CLKOUT</text>
<text x="128" y="80.9">BCLK</text>
<text x="128" y="83.4">DACDAT</text>
<text x="142.5" y="78.3">DCVDD</text>
<text x="145.1" y="80.9">XTO</text>
<text x="146.5" y="83.4">XT</text>
<text x="176.5" y="79.6">CD24</text>
<text x="183.6" y="82.2">RD15</text>
<text x="212.9" y="83.9">47u</text>
<text x="213.5" y="81.6">CD28</text>
<text x="39.4" y="88.5">J4</text>
<text x="50.8" y="84.9">3.3V</text>
<text x="74.7" y="84.7">GPIO23</text>
<text x="74.7" y="87.2">GPIO24</text>
<text x="74.7" y="89.8">GPIO25</text>
<text x="84.3" y="87.2">GPIO-27</text>
<text x="84.3" y="89.8">GPIO-28</text>
<text x="88.9" y="84.7">GND</text>
<text x="111.4" y="84.7">2.2</text>
<text x="111.7" y="88.5">47</text>
<text x="115.5" y="87.2">RD12</text>
<text x="128" y="86">DACLRC</text>
<text x="128" y="88.5">ADCDAT</text>
<text x="143.9" y="86">SCLK</text>
<text x="145.1" y="88.5">SDA</text>
<text x="153.6" y="87.2">RD14</text>
<text x="153.6" y="84.7">RD13</text>
<text x="159.7" y="88.5">2.2</text>
<text x="159.7" y="86">2.2</text>
<text x="175.9" y="84.7">22p</text>
<text x="191.4" y="85.1" transform="rotate(-90 191.4 85.1)">2.2K</text>
<text x="192" y="87.5">RD19</text>
<text x="199" y="87.6" transform="rotate(-90 199 87.6)">10K</text>
<text x="200.8" y="86">RD21</text>
<text x="201.9" y="89.8">CD27</text>
<text x="207.9" y="85.1" transform="rotate(-90 207.9 85.1)">10K</text>
<text x="224.2" y="89.4">LD6</text>
<text x="39.4" y="91">Conn_01x10</text>
<text x="74.7" y="92.3">GND</text>
<text x="84.3" y="92.3">GPIO-29</text>
<text x="106.4" y="94.3">CD13</text>
<text x="113" y="91">CD16</text>
<text x="119.7" y="92.3">0.1u</text>
<text x="128" y="91">ADCLRC</text>
<text x="128" y="93.6">HPVDD</text>
<text x="143.4" y="93.6">MODE</text>
<text x="144.9" y="91">CSB</text>
<text x="180.5" y="94.7">BC848C</text>
<text x="184.2" y="92.4">QD1</text>
<text x="204.5" y="92.3">1u</text>
<text x="224.2" y="91.9">47u</text>
<text x="105.2" y="99.4">CD14</text>
<text x="109.2" y="96.1">47u</text>
<text x="109.5" y="100.7">47u</text>
<text x="128" y="98.7">RHPOUT</text>
<text x="128" y="101.2">HPGND</text>
<text x="128" y="96.1">LHPOUT</text>
<text x="141.3" y="98.7">RLINEIN</text>
<text x="141.6" y="96.1">LLINEIN</text>
<text x="143.4" y="101.2">MICIN</text>
<text x="170.2" y="99.9">1u</text>
<text x="183.6" y="101.3">RD16</text>
<text x="201.1" y="100.7">RD20</text>
<text x="211.6" y="96.2">CD29</text>
<text x="212.5" y="98.4">470p</text>
<text x="214" y="101.3">RD2</text>
<text x="91.2" y="106.5">RD7</text>
<text x="97.4" y="107.9" transform="rotate(-90 97.4 107.9)">10K</text>
<text x="105" y="107.9" transform="rotate(-90 105 107.9)">10K</text>
<text x="105.7" y="105">RD8</text>
<text x="110.1" y="107.5">0.1u</text>
<text x="111.7" y="105">CD15</text>
<text x="128" y="103.7">LOUT</text>
<text x="128" y="106.3">ROUT</text>
<text x="141.1" y="103.7">MICBIAS</text>
<text x="144.2" y="106.3">VMID</text>
<text x="154.9" y="102.5">C117</text>
<text x="154.9" y="105">47u</text>
<text x="161.3" y="103.7">DD1</text>
<text x="161.3" y="106.3">3.3V</text>
<text x="168.4" y="107.6">DD2</text>
<text x="170.2" y="102.5">C119</text>
<text x="191.4" y="102.9" transform="rotate(-90 191.4 102.9)">220</text>
<text x="200.3" y="104.1" transform="rotate(-90 200.3 104.1)">3.3K</text>
<text x="220.6" y="103.2" transform="rotate(-90 220.6 103.2)">2.2K</text>
<text x="22.5" y="112.6" transform="rotate(-90 22.5 112.6)">1K</text>
<text x="23.2" y="111.4">R14</text>
<text x="25.4" y="108.8">+9VA</text>
<text x="112.3" y="113.1">CD18</text>
<text x="128" y="108.8">AVDD</text>
<text x="143.7" y="108.8">AGND</text>
<text x="168.9" y="110.1">3.3V</text>
<text x="176.2" y="111.4">CD26</text>
<text x="191.4" y="111.8" transform="rotate(-90 191.4 111.8)">1K</text>
<text x="192.2" y="109.8">RD17</text>
<text x="17.5" y="118.7">R8</text>
<text x="114.3" y="115.2">47u</text>
<text x="123.5" y="114.1">PWR_FLAG</text>
<text x="131.9" y="119.5">LD5</text>
<text x="177.6" y="114.1">47u</text>
<text x="22.5" y="120.8" transform="rotate(-90 22.5 120.8)">220</text>
<text x="26.3" y="122.6" transform="rotate(-90 26.3 122.6)">CD1</text>
<text x="28.8" y="124.9" transform="rotate(-90 28.8 124.9)">0.1u</text>
<text x="132.4" y="121.8">47u</text>
</g>
<g font-size="1.8" fill="#a90000">
<text x="76.8" y="26.4">1</text>
<text x="89.5" y="26.4">3</text>
<text x="83.6" y="33.7" transform="rotate(-90 83.6 33.7)">2</text>
<text x="71.7" y="42.9">1</text>
<text x="71.7" y="45.5">3</text>
<text x="94.5" y="42.9">2</text>
<text x="94.5" y="45.5">4</text>
<text x="71.7" y="48">5</text>
<text x="71.7" y="50.5">7</text>
<text x="71.7" y="53.1">9</text>
<text x="93.9" y="53.1">10</text>
<text x="94.5" y="48">6</text>
<text x="94.5" y="50.5">8</text>
<text x="132.6" y="53.1">2</text>
<text x="145.3" y="53.1">3</text>
<text x="71.1" y="55.6">11</text>
<text x="71.1" y="58.2">13</text>
<text x="93.9" y="55.6">12</text>
<text x="93.9" y="58.2">14</text>
<text x="71.1" y="60.7">15</text>
<text x="71.1" y="63.2">17</text>
<text x="71.1" y="65.8">19</text>
<text x="93.9" y="60.7">16</text>
<text x="93.9" y="63.2">18</text>
<text x="93.9" y="65.8">20</text>
<text x="139.4" y="60.4" transform="rotate(-90 139.4 60.4)">1</text>
<text x="71.1" y="68.3">21</text>
<text x="71.1" y="70.9">23</text>
<text x="93.9" y="68.3">22</text>
<text x="93.9" y="70.9">24</text>
<text x="32.9" y="77.2">1</text>
<text x="71.1" y="73.4">25</text>
<text x="71.1" y="75.9">27</text>
<text x="93.9" y="73.4">26</text>
<text x="93.9" y="75.9">28</text>
<text x="125" y="74.7">1</text>
<text x="125" y="77.2">2</text>
<text x="149.8" y="77.2">27</text>
<text x="149.8" y="74.7">28</text>
<text x="32.9" y="79.8">2</text>
<text x="32.9" y="82.3">3</text>
<text x="71.1" y="78.5">29</text>
<text x="71.1" y="81">31</text>
<text x="71.1" y="83.6">33</text>
<text x="93.9" y="78.5">30</text>
<text x="93.9" y="81">32</text>
<text x="93.9" y="83.6">34</text>
<text x="125" y="79.8">3</text>
<text x="125" y="82.3">4</text>
<text x="149.8" y="82.3">25</text>
<text x="149.8" y="79.8">26</text>
<text x="32.9" y="84.8">4</text>
<text x="32.9" y="87.4">5</text>
<text x="32.9" y="89.9">6</text>
<text x="71.1" y="86.1">35</text>
<text x="71.1" y="88.6">37</text>
<text x="93.9" y="86.1">36</text>
<text x="93.9" y="88.6">38</text>
<text x="125" y="84.8">5</text>
<text x="125" y="87.4">6</text>
<text x="125" y="89.9">7</text>
<text x="149.8" y="89.9">22</text>
<text x="149.8" y="87.4">23</text>
<text x="149.8" y="84.8">24</text>
<text x="190.2" y="89.6" transform="rotate(-90 190.2 89.6)">3</text>
<text x="32.9" y="92.5">7</text>
<text x="32.9" y="95">8</text>
<text x="71.1" y="91.2">39</text>
<text x="93.9" y="91.2">40</text>
<text x="125" y="92.5">8</text>
<text x="125" y="95">9</text>
<text x="149.8" y="95">20</text>
<text x="149.8" y="92.5">21</text>
<text x="194.6" y="92.5">1</text>
<text x="32.3" y="100.1">10</text>
<text x="32.9" y="97.5">9</text>
<text x="124.4" y="97.5">10</text>
<text x="124.4" y="100.1">11</text>
<text x="149.8" y="100.1">18</text>
<text x="149.8" y="97.5">19</text>
<text x="190.2" y="97.2" transform="rotate(-90 190.2 97.2)">2</text>
<text x="124.4" y="102.6">12</text>
<text x="124.4" y="105.2">13</text>
<text x="124.4" y="107.7">14</text>
<text x="149.8" y="107.7">15</text>
<text x="149.8" y="105.2">16</text>
<text x="149.8" y="102.6">17</text>
</g>
<text font-size="1.8" fill="#840084" x="172.6" y="74.7" transform="rotate(-90 172.6 74.7)">12M</text>
<g font-size="1.8" fill="#009600">
<text x="115.5" y="83.4">RD11</text>
<text x="115.5" y="79.6">RD10</text>
</g>
<g font-size="1.1" fill="#a90000">
<text x="172.5" y="74.7">4</text>
<text x="175" y="77.4" transform="rotate(-90 175 77.4)">1</text>
<text x="175" y="73.5" transform="rotate(-90 175 73.5)">3</text>
<text x="177" y="74.7">2</text>
</g>
</svg>
